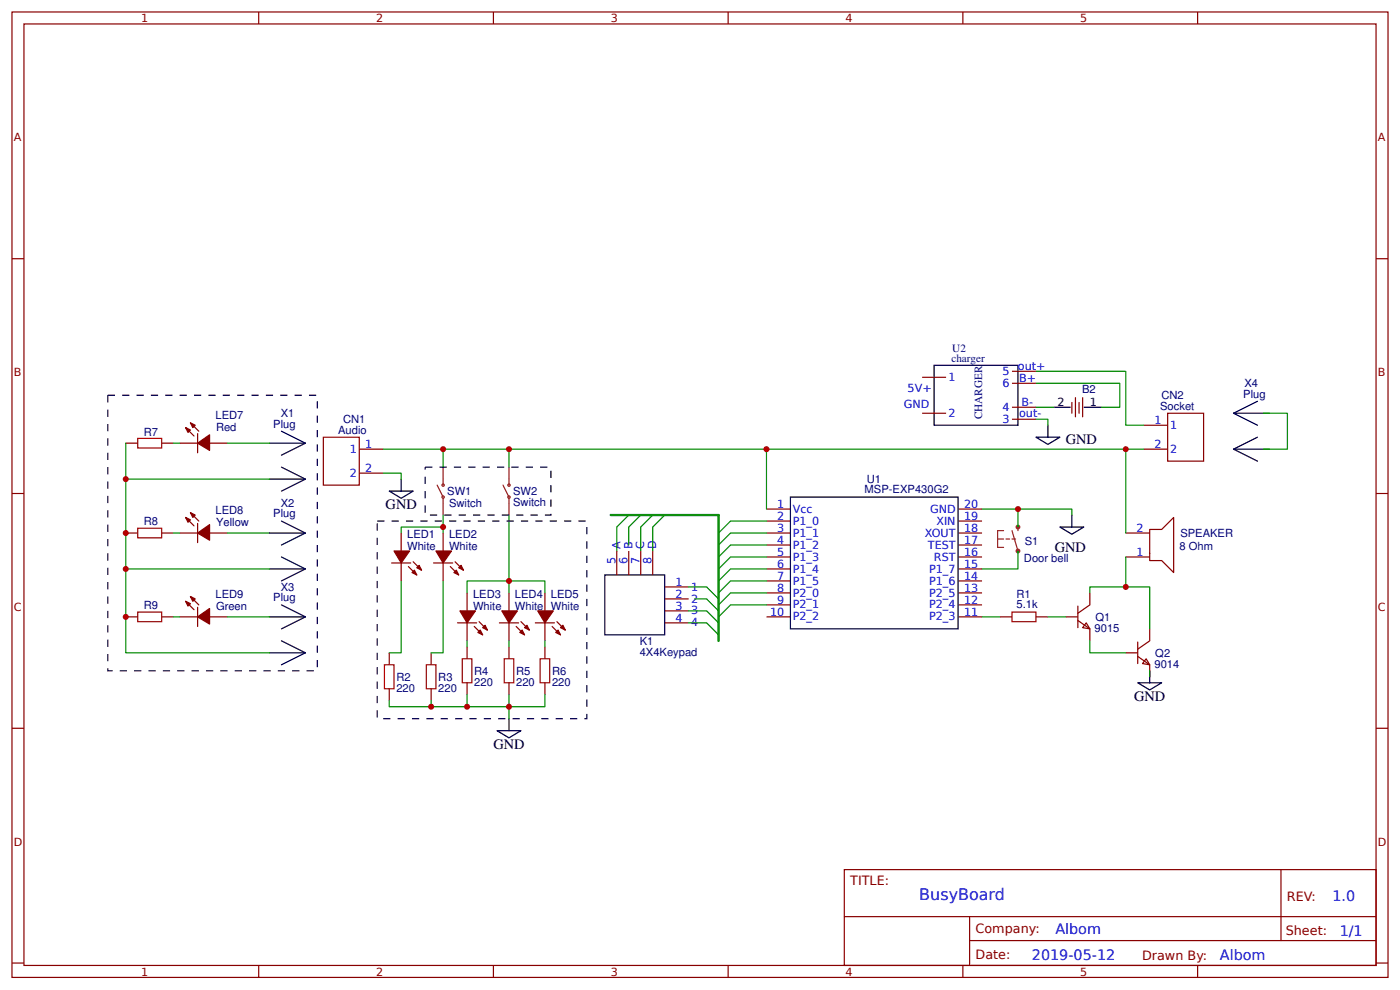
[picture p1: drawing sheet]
<svg xmlns="http://www.w3.org/2000/svg" width="309mm" height="219mm" viewBox="0 0 309 219" stroke-linecap="round" stroke-linejoin="round" font-family="sans-serif">
<g fill="none" stroke="#800" stroke-width=".26">
<path d="M2.6 2.6h304.1v213.3h-304.1zM5.3 5.3h298.7v208h-298.7zM57.1 2.6v2.7M109 2.6v2.7M160.9 2.6v2.7M212.7 2.6v2.7M264.6 2.6v2.7M2.6 57.1h2.7M304 57.1h2.7M27.8 97.9h2.6M35.7 97.9h2.7M39.7 97.9h4"/>
<path d="M41 94.5l1.9 1.8M42.1 93.4l1.8 1.8M43.7 95.8v4.2M46.3 97.9h4M71.4 96.6h8v10.6h-8zM79.4 99.2h5.3M203.7 83.3h5.3M203.7 91.3h5.3M223.6 92.6h5.3M223.6 90h5.3M223.6 82h5.3M223.6 84.7h5.3"/>
<path d="M236.8 88.9v2.4M237.6 87.8v4.3M238.4 88.9v2.4M239.2 87.8v4.3M252.7 93.9h5.3M252.7 99.2h5.3M258 91.3h7.9v10.6h-7.9zM2.6 109h2.7M27.8 117.7h2.6M35.7 117.7h2.7M39.7 117.7h4M41 114.3l1.9 1.9"/>
<path d="M42.1 113.2l1.8 1.9M43.7 115.6v4.3M46.3 117.7h4M79.4 104.5h5.3M88.6 117.7v4M97.9 117.7v4M169.3 112.4h5.3M169.3 115.1h5.3M169.3 117.7h5.3M211.7 112.4h5.3M211.7 115.1h5.3M211.7 117.7h5.3"/>
<path d="M248.7 117.7h5.3M254 116.9h2.6l2.7-2.6v12.2l-2.7-2.7h-2.6zM304 109h2.7M27.8 136.3h2.6M35.7 136.3h2.7M39.7 136.3h4M41 132.8l1.9 1.9M42.1 131.8l1.8 1.8M43.7 134.1v4.3M46.3 136.3h4M86.5 124.4h4.3M88.6 124.4v3.9"/>
<path d="M90.2 125.1l1.9 1.9M91.3 124.1l1.8 1.8M95.8 124.4h4.2M97.9 124.4v3.9M99.5 125.1l1.8 1.9M100.5 124.1l1.9 1.8M101.1 137.6h4.2M103.2 131v3.9M103.2 137.6v4M104.8 138.4l1.8 1.8M105.8 137.3l1.9 1.9M110.3 137.6h4.3"/>
<path d="M112.4 131v3.9M112.4 137.6v4M114 138.4l1.9 1.8M115.1 137.3l1.8 1.9M118.3 137.6h4.2M120.4 131v3.9M120.4 137.6v4M122 138.4l1.8 1.8M123 137.3l1.9 1.9M136.3 121.7v5.3M138.9 121.7v5.3M141.6 121.7v5.3"/>
<path d="M144.2 121.7v5.3M146.8 129.6h5.3M146.8 132.3h5.3M146.8 134.9h5.3M146.8 137.6h5.3M169.3 120.4h5.3M169.3 123h5.3M169.3 125.7h5.3M169.3 128.3h5.3M169.3 131h5.3M169.3 133.6h5.3M169.3 136.3h5.3"/>
<path d="M211.7 120.4h5.3M211.7 123h5.3M211.7 125.7h5.3M211.7 128.3h5.3M211.7 131h5.3M211.7 133.6h5.3M211.7 136.3h5.3M220.9 136.3h2.7M228.9 136.3h2.6M235.5 136.3h2.6M238.1 137.1l2.7 1.8v2.7M238.1 133.9v4.7"/>
<path d="M240 137.6l.8 1.3-1.6-.3zM240.8 131v2.6l-2.7 1.9M248.7 123h5.3M254 138.9v2.7l-2.6 1.8M86 144.2v2.6M86 152.1v2.7M95.2 144.2v2.6M95.2 152.1v2.7M103.2 142.9v2.6M103.2 150.8v2.7M112.4 142.9v2.6M112.4 150.8v2.7"/>
<path d="M120.4 142.9v2.6M120.4 150.8v2.7M248.7 144.2h2.7M251.4 145l2.6 1.8v2.7M251.4 141.8v4.8M253.2 145.5l.8 1.3-1.6-.2zM2.6 160.9h2.7M304 160.9h2.7M186.5 192.1h117.5v21.2h-117.5zM283 192.1v15.7M2.6 212.7h2.7M57.1 213.3v2.6"/>
<path d="M109 213.3v2.6M160.9 213.3v2.6M186.6 202.5h117.3M212.7 213.3v2.6M214.2 207.8h89.7M214.2 202.5v10.6M264.6 213.3v2.6M304 212.7h2.7"/>
</g>
<g fill="none" stroke="#000" stroke-width=".26">
<path d="M59.5 97.9h8M62.2 95.2l5.3 2.7M67.5 97.9l-5.3 2.6M206.4 80.7h18.5v13.2h-18.5zM228.9 96.6h5.3l-2.7 1.6zM231.5 93.9v2.7M232.8 90h3.7M239.4 90h4M272.5 99.2h8M272.5 99.2l5.3 2.7M272.5 91.3h8M272.5 91.3l5.3 2.6"/>
<path d="M277.8 96.6l-5.3 2.6M277.8 88.6l-5.3 2.7M59.5 105.8h8M59.5 117.7h8M62.2 103.2l5.3 2.6M62.2 115.1l5.3 2.6M67.5 105.8l-5.3 2.7M67.5 117.7l-5.3 2.7M86 108.5h5.3l-2.7 1.6zM88.6 105.8v2.7M174.6 109.8h37.1v29.1h-37.1zM234.2 116.4h5.2l-2.6 1.6z"/>
<path d="M236.8 113.8v2.6M59.5 125.7h8M59.5 136.3h8M62.2 123l5.3 2.7M62.2 133.6l5.3 2.7M67.5 125.7l-5.3 2.6M67.5 136.3l-5.3 2.6M133.6 127h13.2v13.2h-13.2zM59.5 144.2h8M62.2 141.6l5.3 2.6M67.5 144.2l-5.3 2.6M112.4 158.7v2.7"/>
<path d="M251.4 150.8h5.2l-2.6 1.6zM254 148.2v2.6M109.8 161.4h5.3l-2.7 1.6z"/>
</g>
<g fill="none" stroke="#080" stroke-width=".26">
<path d="M27.8 97.9v46.3h31.7M38.4 97.9h1.3M50.3 97.9h9.2M84.7 99.2h13.2M112.4 99.2v4M169.3 99.2h-71.4v4M228.9 84.7h18.5v5.3h-4M228.9 82h19.8v11.9h4M228.9 92.6h2.6v1.3M228.9 90h3.9M248.7 99.2h4M279.1 91.3h5.3v7.9h-5.3"/>
<path d="M27.8 105.8h31.7M38.4 117.7h1.3M50.3 117.7h9.2M84.7 104.5h3.9v1.3M88.6 117.7v-1.3h9.3v1.3M97.9 113.8v2.6M112.4 113.8v17.2M136.3 116.4v5.3M138.9 116.4v4M141.6 116.4v5.3M144.2 116.4v5.3M161.4 115.1h7.9"/>
<path d="M161.4 117.7h7.9M169.3 112.4v-13.2h79.4v18.5M217 112.4h19.8v1.4M224.9 112.4v4M27.8 125.7h31.7M38.4 136.3h1.3M50.3 136.3h9.2M88.6 128.3v15.9h-2.6M97.9 128.3v15.9h-2.7M103.2 131v-2.7h17.2v2.7M152.1 129.6h4M152.1 134.9h4"/>
<path d="M152.1 137.6h4M153.5 132.3h2.6M161.4 120.4h7.9M161.4 123h7.9M161.4 125.7h7.9M161.4 128.3h7.9M161.4 131h7.9M161.4 133.6h7.9M217 136.3h3.9M224.9 121.7v4h-7.9M231.5 136.3h4M240.8 131v-1.4h13.2v9.3"/>
<path d="M248.7 123v6.6M86 154.8v1.3h9.2v-1.3M95.2 156.1h8M103.2 153.5v2.6h17.2v-2.6M103.2 141.6v1.3M112.4 141.6v1.3M112.4 153.5v5.2M120.4 141.6v1.3M240.8 141.6v2.6h7.9M254 148.2v1.3"/>
</g>
<path d="M134.9 113.8h23.8v27.8" fill="none" stroke="#080" stroke-width=".53"/>
<g fill="#000" stroke="#080" stroke-width=".26">
<path d="M136.3 116.4l2.6-2.6zM141.6 113.8l-2.7 2.6zM141.6 116.4l2.6-2.6zM144.2 116.4l2.6-2.6zM158.7 117.7l2.7-2.6zM156.1 137.6l2.6 2.6zM156.1 134.9l2.6 2.7zM156.1 132.3l2.6 2.6zM156.1 129.6l2.6 2.7zM158.7 136.3l2.7-2.7zM158.7 133.6l2.7-2.6zM158.7 131l2.7-2.7z"/>
<path d="M158.7 128.3l2.7-2.6zM158.7 125.7l2.7-2.7zM158.7 123l2.7-2.6zM158.7 120.4l2.7-2.7z"/>
</g>
<g fill="none" stroke="#8d2323" stroke-width=".26">
<path d="M96.6 107.2l1.3 2.6M97.9 103.2v4M97.9 110.1v3.7M111.1 107.2l1.3 2.6M112.4 103.2v4M112.4 110.1v3.7M220.4 119.1h1.3M221.7 117.2h-1.3v3.7h1.3M222.2 119.1h.8M223.6 119.1h.8M223.6 117.2l1.3 4.5M224.9 116.4v.8"/>
<circle cx="97.9" cy="107.2" r=".26"/>
<circle cx="97.9" cy="109.8" r=".26"/>
<circle cx="112.4" cy="107.2" r=".26"/>
<circle cx="112.4" cy="109.8" r=".26"/>
</g>
<g fill="none" stroke="#8d2323" stroke-width=".53">
<circle cx="224.9" cy="116.4" r=".26"/>
<circle cx="224.9" cy="121.7" r=".26"/>
</g>
<path d="M30.4 96.8h5.3v2.2h-5.3zM30.4 116.7h5.3v2.1h-5.3zM30.4 135.2h5.3v2.1h-5.3zM223.6 135.2h5.3v2.1h-5.3zM84.9 146.8h2.1v5.3h-2.1zM94.2 146.8h2.1v5.3h-2.1zM102.1 145.5h2.1v5.3h-2.1zM111.4 145.5h2.1v5.3h-2.1zM119.3 145.5h2.1v5.3h-2.1z" fill="none" stroke="#a00000" stroke-width=".26"/>
<g fill="#800" stroke="#800" stroke-width=".26">
<path d="M91 126.5l.5-.6 .6 1.1z"/>
<path d="M92.1 125.4l.5-.5 .5 1z"/>
<path d="M87 121.7h3.5l-1.9 2.7z"/>
<path d="M100.3 126.5l.5-.6 .5 1.1z"/>
<path d="M101.3 125.4l.6-.5 .5 1z"/>
<path d="M96.3 121.7h3.4l-1.8 2.7z"/>
<path d="M105.6 139.7l.5-.5 .5 1z"/>
<path d="M106.6 138.6l.6-.5 .5 1.1z"/>
<path d="M101.6 134.9h3.4l-1.8 2.7z"/>
<path d="M114.8 139.7l.6-.5 .5 1z"/>
<path d="M115.9 138.6l.5-.5 .5 1.1z"/>
<path d="M110.9 134.9h3.4l-1.9 2.7z"/>
<path d="M122.8 139.7l.5-.5 .5 1z"/>
<path d="M123.8 138.6l.6-.5 .5 1.1z"/>
<path d="M118.8 134.9h3.4l-1.8 2.7z"/>
<path d="M41 94.5l1.1 .5-.6 .5z"/>
<path d="M42.1 93.4l1 .5-.5 .6z"/>
<path d="M43.7 97.9l2.6-1.9v3.5z"/>
<path d="M41 114.3l1.1 .5-.6 .6z"/>
<path d="M42.1 113.2l1 .6-.5 .5z"/>
<path d="M43.7 117.7l2.6-1.8v3.4z"/>
<path d="M41 132.8l1.1 .5-.6 .6z"/>
<path d="M42.1 131.8l1 .5-.5 .5z"/>
<path d="M43.7 136.3l2.6-1.9v3.4z"/>
</g>
<path d="M23.8 87.3h46.3v60.9h-46.3zM83.3 115.1h46.3v43.6h-46.3zM93.9 103.2h27.8v10.6h-27.8z" fill="none" stroke="#000" stroke-width=".26" stroke-dasharray="1.6 1.6" stroke-linecap="butt"/>
<g fill="#c00">
<circle cx="97.9" cy="99.2" r=".66"/>
<circle cx="95.3" cy="156.1" r=".66"/>
<circle cx="103.2" cy="156.1" r=".66"/>
<circle cx="112.4" cy="99.2" r=".66"/>
<circle cx="112.4" cy="128.3" r=".66"/>
<circle cx="97.9" cy="116.4" r=".66"/>
<circle cx="248.7" cy="99.2" r=".66"/>
<circle cx="248.7" cy="129.6" r=".66"/>
<circle cx="224.9" cy="112.4" r=".66"/>
<circle cx="169.3" cy="99.2" r=".66"/>
<circle cx="112.4" cy="156.1" r=".66"/>
<circle cx="27.8" cy="136.3" r=".66"/>
<circle cx="27.8" cy="117.7" r=".66"/>
<circle cx="27.8" cy="125.7" r=".66"/>
<circle cx="27.8" cy="105.8" r=".66"/>
</g>
<text font-size="3.5" fill="#00f" x="203.1" y="198.9">BusyBoard</text>
<g font-size="3.2">
<text x="235.5" y="98.1">GND</text>
<text x="85.2" y="112.4">GND</text>
<text x="233" y="121.9">GND</text>
<text x="250.6" y="154.8">GND</text>
<text x="109" y="165.4">GND</text>
</g>
<g font-size="3.2" fill="#00f">
<text x="294.4" y="199">1.0</text>
<text x="233.2" y="206.2">Albom</text>
<text x="296" y="206.8">1/1</text>
<text x="228" y="212.1">2019-05-12</text>
<text x="269.5" y="212">Albom</text>
</g>
<g font-size="2.8" fill="#800">
<text x="187.9" y="195.5">TITLE:</text>
<text x="284.3" y="199">REV:</text>
<text x="215.5" y="206.2">Company:</text>
<text x="284.1" y="206.6">Sheet:</text>
<text x="215.5" y="211.9">Date:</text>
<text x="252.3" y="212">Drawn By:</text>
</g>
<g font-size="2.5" fill="#800">
<text x="31.2" y="4.9">1</text>
<text x="83.1" y="4.9">2</text>
<text x="134.9" y="4.9">3</text>
<text x="186.8" y="4.9">4</text>
<text x="238.7" y="4.9">5</text>
<text x="3" y="31.2">A</text>
<text x="304.4" y="31.2">A</text>
<text x="3" y="83.1">B</text>
<text x="304.4" y="83.1">B</text>
<text x="3" y="134.9">C</text>
<text x="304.4" y="134.9">C</text>
<text x="3" y="186.8">D</text>
<text x="304.4" y="186.8">D</text>
<text x="31.2" y="215.5">1</text>
<text x="83.1" y="215.5">2</text>
<text x="134.9" y="215.5">3</text>
<text x="186.8" y="215.5">4</text>
<text x="238.7" y="215.5">5</text>
</g>
<g font-size="2.5" fill="#000080">
<text x="210.4" y="77.8">U2</text>
<text x="210.2" y="79.9">charger</text>
<text x="239.1" y="86.7">B2</text>
<text x="256.6" y="88.1">CN2</text>
<text x="274.7" y="87.8">Plug</text>
<text x="274.9" y="85.5">X4</text>
<text x="47.6" y="92.5">LED7</text>
<text x="47.7" y="95.1">Red</text>
<text x="60.4" y="94.5">Plug</text>
<text x="62" y="92.1">X1</text>
<text x="74.7" y="95.8">Audio</text>
<text x="75.8" y="93.4">CN1</text>
<text x="217" y="92.6" transform="rotate(-90 217 92.6)">CHARGER</text>
<text x="256.3" y="90.5">Socket</text>
<text x="31.8" y="96.2">R7</text>
<text x="191.5" y="106.7">U1</text>
<text x="47.6" y="113.6">LED8</text>
<text x="62" y="111.9">X2</text>
<text x="98.8" y="109.4">SW1</text>
<text x="99.2" y="112.1">Switch</text>
<text x="113.4" y="111.7">Switch</text>
<text x="113.4" y="109.4">SW2</text>
<text x="191" y="109">MSP-EXP430G2</text>
<text x="31.8" y="116">R8</text>
<text x="47.7" y="116.3">Yellow</text>
<text x="60.4" y="114.3">Plug</text>
<text x="90" y="118.9">LED1</text>
<text x="99.2" y="118.9">LED2</text>
<text x="260.8" y="118.7">SPEAKER</text>
<text x="90" y="121.6">White</text>
<text x="99.2" y="121.6">White</text>
<text x="226.2" y="124.2">Door bell</text>
<text x="226.4" y="120.3">S1</text>
<text x="260.6" y="121.6">8 Ohm</text>
<text x="62" y="130.4">X3</text>
<text x="224.6" y="132">R1</text>
<text x="31.8" y="134.6">R9</text>
<text x="47.6" y="132.2">LED9</text>
<text x="47.7" y="134.8">Green</text>
<text x="60.4" y="132.8">Plug</text>
<text x="104.5" y="134.8">White</text>
<text x="104.5" y="132.2">LED3</text>
<text x="113.8" y="134.8">White</text>
<text x="113.8" y="132.2">LED4</text>
<text x="121.7" y="134.8">White</text>
<text x="121.7" y="132.2">LED5</text>
<text x="224.6" y="134.4">5.1k</text>
<text x="242" y="137.1">Q1</text>
<text x="141.3" y="142.5">K1</text>
<text x="241.8" y="139.5">9015</text>
<text x="104.8" y="149">R4</text>
<text x="114" y="149">R5</text>
<text x="122" y="149">R6</text>
<text x="141.3" y="144.9">4X4Keypad</text>
<text x="255.1" y="147.5">9014</text>
<text x="255.2" y="145">Q2</text>
<text x="87.6" y="152.8">220</text>
<text x="87.6" y="150.3">R2</text>
<text x="96.8" y="152.8">220</text>
<text x="96.8" y="150.3">R3</text>
<text x="104.8" y="151.4">220</text>
<text x="114" y="151.4">220</text>
<text x="122" y="151.4">220</text>
</g>
<g font-size="2.5" fill="#00f">
<text x="221.5" y="82.8">5</text>
<text x="224.9" y="81.8">out+</text>
<text x="200.5" y="86.5">5V+</text>
<text x="209.5" y="84.1">1</text>
<text x="221.5" y="85.5">6</text>
<text x="225.2" y="84.4">B+</text>
<text x="225.7" y="89.7">B-</text>
<text x="199.7" y="90.2">GND</text>
<text x="209.5" y="92.1">2</text>
<text x="221.5" y="93.4">3</text>
<text x="221.5" y="90.8">4</text>
<text x="225.2" y="92.1">out-</text>
<text x="255.1" y="93.7">1</text>
<text x="258.5" y="94.7">1</text>
<text x="77.3" y="100">1</text>
<text x="80.7" y="99">1</text>
<text x="255.1" y="99">2</text>
<text x="258.5" y="100">2</text>
<text x="77.3" y="105.3">2</text>
<text x="80.7" y="104.2">2</text>
<text x="171.7" y="112.2">1</text>
<text x="175.2" y="113.2">Vcc</text>
<text x="205.5" y="113.2">GND</text>
<text x="213" y="112.2">20</text>
<text x="171.7" y="114.8">2</text>
<text x="171.7" y="117.5">3</text>
<text x="175.2" y="115.9">P1_0</text>
<text x="175.2" y="118.5">P1_1</text>
<text x="204.3" y="118.5">XOUT</text>
<text x="206.9" y="115.9">XIN</text>
<text x="213" y="114.8">19</text>
<text x="213" y="117.5">18</text>
<text x="251.1" y="117.5">2</text>
<text x="136" y="124.6" transform="rotate(-90 136 124.6)">5</text>
<text x="137.1" y="121.2" transform="rotate(-90 137.1 121.2)">A</text>
<text x="138.6" y="124.6" transform="rotate(-90 138.6 124.6)">6</text>
<text x="139.7" y="121.2" transform="rotate(-90 139.7 121.2)">B</text>
<text x="141.3" y="124.6" transform="rotate(-90 141.3 124.6)">7</text>
<text x="142.3" y="121.2" transform="rotate(-90 142.3 121.2)">C</text>
<text x="143.9" y="124.6" transform="rotate(-90 143.9 124.6)">8</text>
<text x="145" y="121.2" transform="rotate(-90 145 121.2)">D</text>
<text x="171.7" y="120.1">4</text>
<text x="171.7" y="122.8">5</text>
<text x="171.7" y="125.4">6</text>
<text x="175.2" y="121.2">P1_2</text>
<text x="175.2" y="123.8">P1_3</text>
<text x="205" y="121.2">TEST</text>
<text x="206.3" y="123.8">RST</text>
<text x="213" y="120.1">17</text>
<text x="213" y="122.8">16</text>
<text x="213" y="125.4">15</text>
<text x="251.1" y="122.8">1</text>
<text x="149.2" y="129.4">1</text>
<text x="152.7" y="130.4">1</text>
<text x="171.7" y="128.1">7</text>
<text x="171.7" y="130.7">8</text>
<text x="175.2" y="126.5">P1_4</text>
<text x="175.2" y="129.1">P1_5</text>
<text x="175.2" y="131.8">P2_0</text>
<text x="205.3" y="126.5">P1_7</text>
<text x="205.3" y="129.1">P1_6</text>
<text x="205.3" y="131.8">P2_5</text>
<text x="213" y="128.1">14</text>
<text x="213" y="130.7">13</text>
<text x="149.2" y="132">2</text>
<text x="149.2" y="134.7">3</text>
<text x="149.2" y="137.3">4</text>
<text x="152.7" y="133.1">2</text>
<text x="152.7" y="135.7">3</text>
<text x="170.2" y="136">10</text>
<text x="171.7" y="133.4">9</text>
<text x="175.2" y="134.4">P2_1</text>
<text x="175.2" y="137.1">P2_2</text>
<text x="205.3" y="134.4">P2_4</text>
<text x="205.3" y="137.1">P2_3</text>
<text x="213" y="133.4">12</text>
<text x="213" y="136">11</text>
<text x="152.7" y="138.4">4</text>
</g>
<g font-size="2.5">
<text x="233.6" y="89.7">2</text>
<text x="240.8" y="89.7">1</text>
</g>
</svg>
